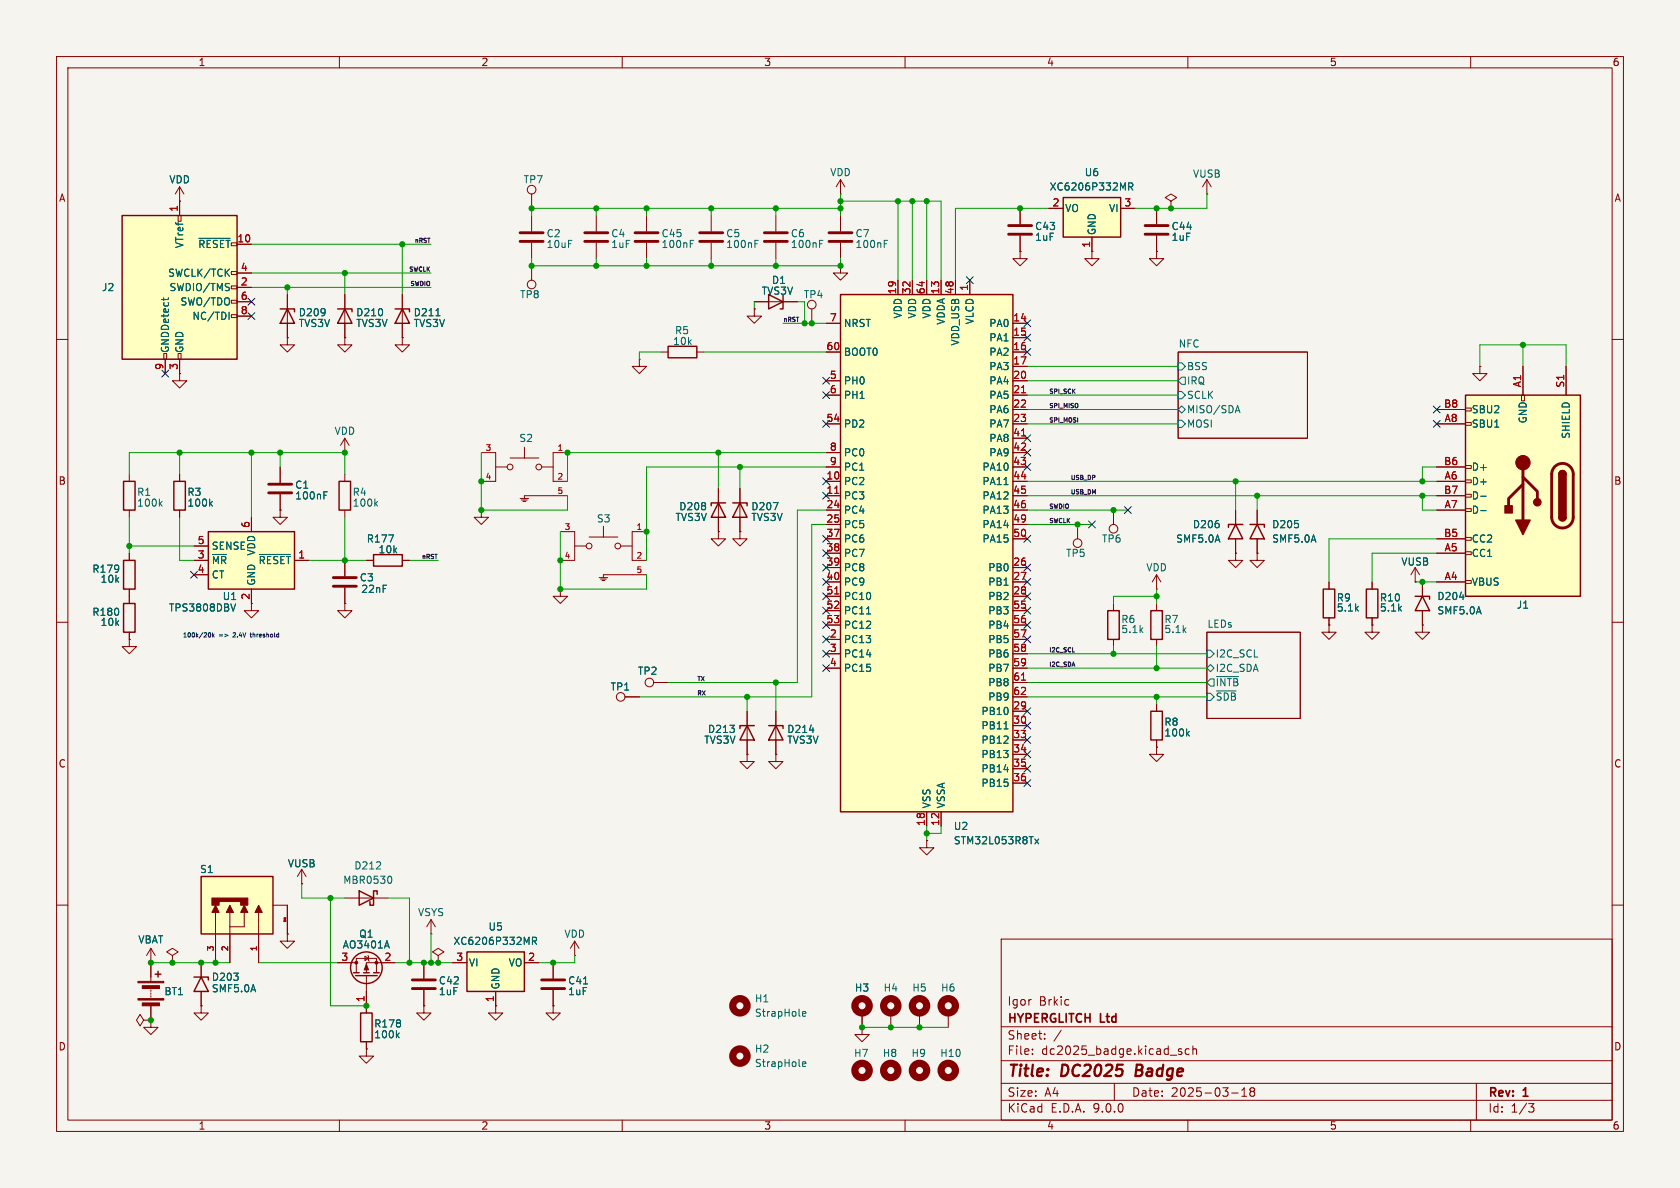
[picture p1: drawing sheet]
<svg xmlns="http://www.w3.org/2000/svg" width="297mm" height="210mm" viewBox="0 0 297 210" stroke-linecap="round" stroke-linejoin="round" font-family="sans-serif">
<path d="M0 0h297v210h-297z" fill="#f5f4ef" stroke="#f5f4ef" stroke-width=".18"/>
<g fill="none" stroke="#840000" stroke-width=".18">
<path d="M10 10h277v190h-277zM12 12h273v186h-273zM60 10v2M110 10v2M160 10v2M210 10v2M260 10v2M10 60h2M113 63.5v1.3h1.3l-1.3 1.2-1.2-1.2h1.2M113 63.5h.1M208.3 62.2h22.8v15.3h-22.8zM285 60h2"/>
<path d="M10 110h2M213.4 111.8h16.5v15.2h-16.5zM285 110h2M10 160h2M50.8 165.1v1.3h1.3l-1.3 1.2-1.3-1.2h1.3M50.8 165.1h.1M59.7 170.2h3.3M63 172v-2.6h3.5v2.6M64.5 169l.7 .4-.7 .4zM64.8 172.5v5.3M65 168.9l.2 .1v.8l.1 .1M69.8 170.2h-5v1.8"/>
<path d="M74.9 170.2v2.8M74.9 175v2.8M177 166h108v32h-108zM285 160h2M60 198v2M110 198v2M160 198v2M177 194.5h108M177 191.5h108M177 187.5h108M177 181.5h108M182.5 186.3v.1"/>
<path d="M182.5 185.5v.1M184.7 183.6v.1M184.7 182.8v.1M187.6 182.1l-1.3 2M197 191.5v3M208.3 185.7l.7 .4-.3 .3-.4-.1M208.9 185.5l-.4-.1-.2 .2M210 198v2M210.2 185.5l-.4-.1-.3 .3v.4l.2 .2h.5M210.9 185.5l.2-.1 .4 .1v.9M210.9 184.9v1.5M217.7 193.2h1.2"/>
<path d="M219.5 193.8h.9M219.5 192.7l.5-.4v1.5M221.2 192.9l-.2 .3v.5l.2 .1 .5-.1 .1-.2-.1-.4-.2-.2M221.2 192.9l-.2-.2 .2-.4 .5 .1 .1 .2-.3 .3M221.2 192.9h.3M260 198v2M261 191.5v6.5M270.2 195.1h1l-.5 .6 .4 .1 .1 .5-.3 .3h-.4"/>
</g>
<path d="M201 188.2l-.3 2h.8" fill="none" stroke="#840000" stroke-width=".4"/>
<g fill="none" stroke="#006464" stroke-width=".18">
<path d="M208.3 64.1h.6l.6 .7-.6 .6h-.6zM208.3 74.3h.6l.6 .6-.6 .7h-.6zM208.3 69.2h.6l.6 .7-.6 .6h-.6zM208.9 66.7h.6v1.2h-.6l-.6-.6zM208.9 71.8l.6 .6-.6 .6-.6-.6zM218.5 72.6h.6M218.8 71.7l.4 1.3M213.4 114.9h.6l.6 .7-.6 .6h-.6zM213.4 118.1l.6-.6 .6 .6-.6 .6zM215 119.6h4M213.4 122.6h.6l.6 .6-.6 .6h-.6zM214 120h.6v1.3h-.6l-.6-.6z"/>
<path d="M215 122.1h3.5M68.4 166.3l.4 1.3"/>
</g>
<g fill="none" stroke="#840000" stroke-width=".25">
<path d="M62.5 172h1M62.9 172.5h3.8M64.3 172h1M66 172h1.1"/>
<circle cx="64.8" cy="171.1" r="2.79"/>
</g>
<g fill="#840000" stroke="#840000" stroke-width=".18">
<path d="M64.8 170.4l.4 1.1h-.8z"/>
<circle cx="63" cy="170.2" r=".25"/>
<circle cx="66.5" cy="170.2" r=".25"/>
</g>
<path d="M72.9 173.2h4.1M72.9 174.8h4.1" fill="none" stroke="#840000" stroke-width=".51"/>
<path d="M82.5 168.3h10.2v7h-10.2z" fill="#ffffc2"/>
<path d="M49.5 54.6h2.6v.5M50.8 54.6l1.3 2.6h-2.6zM59.9 85.1h2.1v5.1h-2.1zM66 98h5.1v2.1h-5.1zM27.4 172.2h1M27.9 171.7v1M34.3 172.7h2.5v.5M35.6 172.7l1.2 2.6h-2.5zM63.8 179.1h2v5.1h-2zM82.5 168.3h10.2v7h-10.2z" fill="none" stroke="#840000" stroke-width=".25"/>
<g fill="none" stroke="#840000" stroke-width=".18">
<path d="M94 38.1v2.8M105.4 38.1v2.8M114.3 38.1v2.8M125.7 38.1v2.8M50.8 52.1v7.6M94 42.9v2.8M105.4 42.9v2.8M114.3 42.9v2.8M125.7 42.9v2.8M61 83.8v1.3M61 90.2v1.2M64.8 99.1h1.2"/>
<path d="M71.1 99.1h1.3M26.7 170.2h.1M26.7 167.6v5.9M26.7 175v.3M26.7 175.5v.3M26.7 176v.3M26.7 177.8v2.5M26.7 167.6l-.8 1.3M26.7 167.6l.7 1.3M30.5 168.9l1-.6-1-.7-1 .7 1 .6v1.3M30.5 170.2h.1M35.6 177.8v1.3h1.2l-1.2 1.2-1.3-1.2h1.3"/>
<path d="M35.6 177.8h.1M35.6 170.2v2.5M35.6 175.3v2.5M64.8 177.8v1.3M74.9 177.8v1.3h1.3l-1.3 1.2-1.2-1.2h1.2M74.9 177.8h.1M76.2 165.1h.1M76.2 162.6l-.8 1.2M76.2 162.6l.8 1.2M76.2 162.6v2.5M77.5 168.9l1-.6-1-.7-1 .7 1 .6v1.3M77.5 170.2h.1"/>
<path d="M80 170.2h2.5M87.6 177.8v1.3h1.3l-1.3 1.2-1.2-1.2h1.2M87.6 177.8h.1M87.6 175.3v2.5M92.7 170.2h2.5M26.7 180.3v1.3h1.2l-1.2 1.3-1.3-1.3h1.3M26.7 180.3h.1M64.8 185.4v1.3h1.2l-1.2 1.3-1.3-1.3h1.3M64.8 185.4h.1M64.8 184.2v1.2"/>
</g>
<path d="M122 43.1h.5M122 42.5h.6M133.5 43.1h.4M133.5 42.5h.6M66.4 89l.4 .5M66.8 88.6l-.5 .5M68.7 94.6h.9l-.6 1.2M94.1 166.3h.6l.2-.2-.1-.3-.7-.1v1.2M94.4 166.3l.5 .6M70.2 183l.4 .5M70.6 182.6l-.5 .5" fill="none" stroke="#006464" stroke-width=".18"/>
<g fill="#840000" stroke="#840000" stroke-width=".18">
<path d="M24.4 173.5h4.6v.2h-4.6z"/>
<path d="M24.4 176.5h4.6v.3h-4.6z"/>
<path d="M25.1 174.2h3.1v.6h-3.1z"/>
<path d="M25.1 177.3h3.1v.5h-3.1z"/>
</g>
<path d="M91.9 41.1h4.1M91.9 42.7h4.1M103.4 41.1h4M103.4 42.7h4M112.3 41.1h4M112.3 42.7h4M123.7 41.1h4.1M123.7 42.7h4.1" fill="none" stroke="#840000" stroke-width=".51"/>
<path d="M36.8 94h15.3v10.1h-15.3z" fill="#ffffc2"/>
<path d="M59.7 54.6h2.5v.5M61 54.6l1.2 2.6h-2.5zM135.9 52.1l2.5 1.2-2.5 1.3zM138.4 52.1v2.5h-.5M118.1 61.2h5.1v2h-5.1zM36.8 94h15.3v10.1h-15.3z" fill="none" stroke="#840000" stroke-width=".25"/>
<g fill="none" stroke="#840000" stroke-width=".18">
<path d="M137.2 38.1v2.8M50.8 59.7v1.3h1.3l-1.3 1.2-1.3-1.2h1.3M50.8 59.7h.1M61 59.7v1.3h1.2l-1.2 1.2-1.3-1.2h1.3M61 59.7h.1M61 52.1v7.6M71.1 59.7v1.3h1.3l-1.3 1.2-1.3-1.2h1.3M71.1 59.7h.1M133.3 54.6v1.3h1.3l-1.3 1.3-1.2-1.3h1.2M133.3 54.6h.1M133.3 53.3h7.7M137.2 42.9v2.8"/>
<path d="M143.5 54.6v2.6M116.8 62.2h1.3M123.2 62.2h1.3M34.3 96.5h2.5M34.3 99.1h2.5M44.4 91.4v2.6M49.5 82.6v2.7M49.5 87.4v2.8M52.1 99.1h2.5M34.3 101.6h2.5M44.4 104.1v3.9h1.3l-1.3 1.2-1.2-1.2h1.2"/>
<circle cx="143.5" cy="53.8" r=".76"/>
</g>
<path d="M144.9 43.1h.4M144.9 42.5h.6M45.8 98h5.5M57.3 87.5h.4M57.3 86.9h.6M41.6 106.8l-.4 1.2" fill="none" stroke="#006464" stroke-width=".18"/>
<path d="M135.1 41.1h4.1M135.1 42.7h4.1M47.5 85.6h4.1M47.5 87.1h4.1" fill="none" stroke="#840000" stroke-width=".51"/>
<circle cx="152.4" cy="189.2" r="1.27" fill="none" stroke="#840000" stroke-width="1.3"/>
<path d="M21.6 38.1h20.3v25.4h-20.3z" fill="#ffffc2"/>
<path d="M21.6 38.1h20.3v25.4h-20.3zM21.8 85.1h2.1v5.1h-2.1zM30.7 85.1h2.1v5.1h-2.1z" fill="none" stroke="#840000" stroke-width=".25"/>
<g fill="none" stroke="#840000" stroke-width=".18">
<path d="M31.5 38.1h.5v1h-.5zM31.7 35.6h.1M31.7 33v5.1M31.7 33l-.7 1.3M31.7 33l.8 1.3M40.9 48h1v.5h-1zM40.9 50.5h1v.6h-1zM40.9 53.1h1v.5h-1zM40.9 55.6h1v.5h-1zM41.9 43.2h2.5M41.9 48.3h2.5M41.9 50.8h2.5"/>
<path d="M41.9 53.3h2.5M41.9 55.9h2.5M29 62.5h.5v1h-.5zM29.2 63.5v2.5M31.5 62.5h.5v1h-.5zM31.7 66v1.3h1.3l-1.3 1.3-1.2-1.3h1.2M31.7 66h.1M31.7 63.5v2.5M61 77.5l-.8 1.2M61 77.5l.7 1.2M61 77.5v2.5M22.9 83.8v1.3"/>
<path d="M22.9 90.2v1.2M31.7 83.8v1.3M31.7 90.2v1.2M49.5 90.2v1.2h1.3l-1.3 1.3-1.2-1.3h1.2M49.5 90.2h.1M61 80h.1M222.2 97.8v1.3h1.3l-1.3 1.2-1.2-1.2h1.2M222.2 97.8h.1M250.2 102.9h.1M250.2 100.3l-.8 1.3M250.2 100.3l.8 1.3M250.2 100.3v2.6"/>
<path d="M251.5 110.5v1.3h1.2l-1.2 1.2-1.3-1.2h1.3M251.5 110.5h.1"/>
</g>
<path d="M28.9 52.6v.5M29.8 52.6l-.1 .3M35.2 42.1h5.5M40.5 55.2v1.3M28.3 89l.4 .5M28.7 88.6l-.5 .5M37.2 89l.3 .5M37.5 88.6l-.4 .5" fill="none" stroke="#006464" stroke-width=".18"/>
<path d="M148.6 52.1h30.5v91.4h-30.5z" fill="#ffffc2"/>
<path d="M148.6 52.1h30.5v91.4h-30.5zM218.4 92.7l1.3 2.6h-2.5zM219.7 92.7h-2.5v.5M195.8 108h2.1v5h-2.1zM203.5 108h2v5h-2zM250.2 105.4h2.5v.5M251.5 105.4l1.2 2.6h-2.5zM203.5 125.7h2v5.1h-2z" fill="none" stroke="#840000" stroke-width=".25"/>
<g fill="none" stroke="#840000" stroke-width=".18">
<path d="M146 57.2h2.6M158.7 49.5v2.6M161.3 49.5v2.6M163.8 49.5v2.6M166.4 49.5v2.6M168.9 49.5v2.6M171.4 49.5v2.6M179.1 57.2h2.5M179.1 59.7h2.5M193 44.5v1.2h1.3l-1.3 1.3-1.2-1.3h1.2M193 44.5h.1M146 62.2h2.6"/>
<path d="M146 67.3h2.6M146 69.9h2.6M146 74.9h2.6M179.1 62.2h2.5M179.1 67.3h2.5M179.1 69.9h2.5M179.1 74.9h2.5M179.1 64.8h2.5M179.1 72.4h2.5M179.1 77.5h2.5M146 80h2.6M146 82.6h2.6"/>
<path d="M146 85.1h2.6M146 87.6h2.6M146 90.2h2.6M146 92.7h2.6M146 95.3h2.6M146 97.8h2.6M179.1 80h2.5M179.1 82.6h2.5M179.1 85.1h2.5M179.1 87.6h2.5M179.1 90.2h2.5M179.1 92.7h2.5"/>
<path d="M179.1 95.3h2.5M190.5 92.7v2.6M196.8 90.2v2.5M218.4 97.8v1.3h1.3l-1.3 1.2-1.2-1.2h1.2M218.4 97.8h.1M218.4 90.2v2.5M218.4 95.3v2.5M146 100.3h2.6M146 102.9h2.6M146 105.4h2.6M146 108h2.6M146 110.5h2.6"/>
<path d="M146 113h2.6M146 115.6h2.6M146 118.1h2.6M179.1 100.3h2.5M179.1 102.9h2.5M179.1 105.4h2.5M179.1 108h2.5M179.1 110.5h2.5M179.1 113h2.5M179.1 115.6h2.5M179.1 118.1h2.5M196.8 106.7v1.3"/>
<path d="M196.8 113v1.3M204.5 104.1h.1M204.5 101.6v2.5M204.5 106.7v1.3M204.5 113v1.3M204.5 101.6l-.8 1.3M204.5 101.6l.7 1.3M251.5 102.9v2.5M251.5 108v2.5M179.1 120.7h2.5M179.1 123.2h2.5M179.1 125.7h2.5"/>
<path d="M179.1 128.3h2.5M179.1 130.8h2.5M179.1 133.4h2.5M179.1 135.9h2.5M179.1 138.4h2.5M204.5 132.1v1.3h1.2l-1.2 1.2-1.3-1.2h1.3M204.5 132.1h.1M204.5 124.5v1.2M204.5 130.8v1.3M163.8 143.5v2.6M166.4 143.5v2.6"/>
<circle cx="190.5" cy="96" r=".76"/>
<circle cx="196.8" cy="93.5" r=".76"/>
</g>
<path d="M180.6 69.4h.7M180.6 77.1h.7M147.6 87.2h.7M147.6 105h.7M180.6 120.2h.7" fill="none" stroke="#a90000" stroke-width=".18"/>
<path d="M177.5 85.7h.7M153.2 108.5h.7M258 105.6h.8M177.5 128.8h.7M209.9 129.6l.4 .5M210.3 129.3l-.5 .5M183 148.3l.6 .9M183.6 148.3l-.6 .9" fill="none" stroke="#006464" stroke-width=".18"/>
<path d="M188 34.9h10.1v7h-10.1z" fill="#ffffc2"/>
<path d="M188 34.9h10.1v7h-10.1zM221 92.7h2.5v.5M222.2 92.7l1.3 2.6h-2.5z" fill="none" stroke="#840000" stroke-width=".25"/>
<g fill="none" stroke="#840000" stroke-width=".18">
<path d="M94 34.3v2.5M148.6 34.3h.1M148.6 31.8l-.8 1.2M148.6 31.8l.8 1.2M148.6 31.8v2.5M148.6 38.1v2.8M180.3 36.8v2.8M185.4 36.8h2.6M198.1 36.8h2.6M204.5 36.8v2.8M207 35.6l1-.7-1-.6-1 .6 1 .7v1.2M207 36.8h.1"/>
<path d="M213.4 34.3h.1M213.4 31.8l-.8 1.2M213.4 31.8l.7 1.2M213.4 31.8v2.5M148.6 47v1.3h1.3l-1.3 1.2-1.3-1.2h1.3M148.6 47h.1M148.6 42.9v2.8M180.3 44.5v1.2h1.3l-1.3 1.3-1.2-1.3h1.2M180.3 44.5h.1M180.3 41.7v2.8M193 41.9v2.6M204.5 44.5v1.2h1.2l-1.2 1.3-1.3-1.3h1.3"/>
<path d="M204.5 44.5h.1M204.5 41.7v2.8M222.2 90.2v2.5M222.2 95.3v2.5M163.8 148.6v1.3h1.3l-1.3 1.2-1.2-1.2h1.2M163.8 148.6h.1M152.4 179.1v2.5M157.5 179.1v2.5M162.6 179.1v2.5M167.6 179.1v2.5M25.4 180.3l-.6-1-.7 1 .7 1.1 .6-1.1h1.3M26.7 180.3h.1"/>
<path d="M152.4 181.6v1.3h1.3l-1.3 1.3-1.3-1.3h1.3M152.4 181.6h.1"/>
<circle cx="94" cy="33.5" r=".76"/>
</g>
<path d="M199.5 33l.6-.1 .2-.1-.1-.3-.7-.2v1.3M199.8 33l.5 .6M156.3 43.1h.4M156.3 42.5h.6" fill="none" stroke="#006464" stroke-width=".18"/>
<path d="M178.3 39.9h4.1M202.4 39.9h4.1M146.6 41.1h4M146.6 42.7h4M178.3 41.4h4.1M202.4 41.4h4.1" fill="none" stroke="#840000" stroke-width=".51"/>
<g fill="none" stroke="#840000" stroke-width="1.3">
<circle cx="152.4" cy="177.8" r="1.27"/>
<circle cx="157.5" cy="177.8" r="1.27"/>
<circle cx="162.6" cy="177.8" r="1.27"/>
<circle cx="167.6" cy="177.8" r="1.27"/>
<circle cx="157.5" cy="189.2" r="1.27"/>
<circle cx="162.6" cy="189.2" r="1.27"/>
<circle cx="167.6" cy="189.2" r="1.27"/>
</g>
<path d="M259.1 69.9h20.3v35.5h-20.3z" fill="#ffffc2"/>
<g fill="none" stroke="#840000" stroke-width=".18">
<path d="M254 74.9h5.1M254 72.4h5.1M259.1 74.7h1v.5h-1zM259.1 72.1h1v.5h-1zM261.6 64.8v1.2h1.3l-1.3 1.3-1.3-1.3h1.3M261.6 64.8h.1M269 69.9h.5v1h-.5zM269.2 64.8v5.1M276.9 64.8v5.1M254 97.8h5.1M254 95.3h5.1M254 90.2h5.1"/>
<path d="M254 87.6h5.1M254 85.1h5.1M254 82.6h5.1M259.1 97.5h1v.5h-1zM259.1 95h1v.5h-1zM259.1 89.9h1v.5h-1zM259.1 87.4h1v.5h-1zM259.1 84.8h1v.5h-1zM259.1 82.3h1v.5h-1zM234.9 110.5v1.3h1.3l-1.3 1.2-1.2-1.2h1.2M234.9 110.5h.1M234.9 102.9v1.2"/>
<path d="M234.9 109.2v1.3M242.6 110.5v1.3h1.2l-1.2 1.2-1.3-1.2h1.3M242.6 110.5h.1M242.6 102.9v1.2M242.6 109.2v1.3M254 102.9h5.1M259.1 102.6h1v.5h-1zM101.6 168.9h.1M101.6 166.4l-.8 1.2M101.6 166.4l.8 1.2M101.6 166.4v2.5"/>
</g>
<path d="M259.1 69.9h20.3v35.5h-20.3zM275.6 91.4a.64 .64 0 0 0 .6 .7 .64 .64 0 0 0 .7-.7M275.6 83.8a.64 .64 0 0 1 .6-.6 .64 .64 0 0 1 .7 .6M233.9 104.1h2.1v5.1h-2.1zM241.6 104.1h2v5.1h-2z" fill="none" stroke="#840000" stroke-width=".25"/>
<path d="M269.2 85.6l-2.5 2.5v1.3M269.2 84.3l2.6 2.6v1.2M269.2 81.8v10.1M274.9 82.5a1.91 1.91 0 0 1 2-.4 1.91 1.91 0 0 1 1.2 1.7v7.6a1.91 1.91 0 0 1-1.9 1.9 1.91 1.91 0 0 1-1.9-1.9v-7.7l.2-.7z" fill="none" stroke="#840000" stroke-width=".51"/>
<g fill="#840000" stroke="#840000" stroke-width=".25">
<path d="M275.6 83.8h1.3v7.6h-1.3z"/>
<path d="M275.6 91.4h1.3a.64 .64 0 0 1-.7 .7 .64 .64 0 0 1-.6-.7z"/>
<path d="M275.8 83.4a.64 .64 0 0 1 .7-.2 .64 .64 0 0 1 .4 .6h-1.3z"/>
<path d="M268 91.9h2.5l-1.3 2.6z"/>
<path d="M266.1 89.4h1.2v1.3h-1.2z"/>
<circle cx="271.8" cy="88.8" r=".63"/>
</g>
<circle cx="269.2" cy="81.8" r="1.27" fill="#840000" stroke="#840000" stroke-width=".18"/>
<path d="M261.8 90.3h.9M261.8 87.7h.9" fill="none" stroke="#006464" stroke-width=".18"/>
<path d="M35.6 154.9h12.7v10.2h-12.7z" fill="#ffffc2"/>
<g fill="none" stroke="#840000" stroke-width=".25">
<path d="M69.8 54.6h2.6v.5M71.1 54.6l1.3 2.6h-2.6zM21.8 99.1h2.1v5h-2.1zM127 88.9l1.3 2.5h-2.6zM128.3 88.9h-2.6v.5M129.5 88.9h2.6v.5M130.8 88.9l1.3 2.5h-2.6zM21.8 106.7h2.1v5.1h-2.1zM132.1 128.3l1.2 2.5h-2.5zM133.3 128.3h-2.5v.5M135.9 128.3h2.5v.5M137.2 128.3l1.2 2.5h-2.5z"/>
<path d="M35.6 154.9h12.7v10.2h-12.7zM63.5 157.5l2.5 1.3-2.5 1.2zM66.7 158.1v-.6h-.7v2.5h-.6v-.6"/>
</g>
<g fill="#840000" stroke="#840000" stroke-width=".18">
<path d="M37.5 158.8h6.3v1.2h-1.3v-.6h-3.8v.6h-1.2z"/>
<path d="M45.7 160l.7 1.3h-1.3z"/>
<path d="M43.2 160l.6 1.3h-1.3z"/>
<path d="M40.6 160l.7 1.3h-1.3z"/>
<path d="M38.1 160l.6 1.3h-1.2z"/>
</g>
<g fill="none" stroke="#840000" stroke-width=".18">
<path d="M31.7 35.6h.1M31.7 35.6v2.5M180.3 36.8v2.8M185.4 36.8h2.6M198.1 36.8h2.6M204.5 36.8v2.8M207 36.8h.1M41.9 53.3h2.5M41.9 43.2h2.5M41.9 48.3h2.5M41.9 50.8h2.5M41.9 55.9h2.5"/>
<path d="M50.8 59.7h.1M50.8 52.1v2.5M50.8 57.2v2.5M61 59.7h.1M61 52.1v2.5M61 57.2v2.5M71.1 59.7h.1M71.1 52.1v7.6M94 47v2.5M133.3 54.6h.1M133.3 53.3h2.6M138.4 53.3h2.6"/>
<path d="M146 57.2h2.6M148.6 47h.1M158.7 49.5v2.6M161.3 49.5v2.6M163.8 49.5v2.6M166.4 49.5v2.6M168.9 49.5v2.6M171.4 49.5v2.6M179.1 57.2h2.5M179.1 59.7h2.5M180.3 44.5h.1M180.3 41.7v2.8"/>
<path d="M193 44.5h.1M193 41.9v2.6M204.5 44.5h.1M204.5 41.7v2.8M29.2 63.5v2.5M31.7 66h.1M31.7 63.5v2.5M92.7 79.1v1.9M146 74.9h2.6M146 62.2h2.6M146 67.3h2.6M146 69.9h2.6"/>
<path d="M179.1 74.9h2.5M179.1 72.4h2.5M179.1 62.2h2.5M179.1 67.3h2.5M179.1 69.9h2.5M179.1 64.8h2.5M179.1 77.5h2.5M254 74.9h5.1M254 72.4h5.1M261.6 64.8h.1M269.2 64.8v5.1M276.9 64.8v5.1"/>
<path d="M22.9 97.8v1.3M31.7 83.8v1.3M31.7 90.2v1.2M34.3 96.5h2.5M34.3 99.1h2.5M44.4 91.4v2.6M49.5 90.2h.1M49.5 82.6v2.7M49.5 87.4v2.8M52.1 99.1h2.5M61 99.1v2.8M64.8 99.1h1.2"/>
<path d="M71.1 99.1h1.3M85.1 90.2v1.2h1.3l-1.3 1.3-1.3-1.3h1.3M85.1 90.2h.1M85.1 80h2.5v5.1h-2.5M87.6 82.6h2.1M90.2 81h5M91.9 88.1h1.6M92.2 88.4h1M92.5 88.6h.5M95.8 82.6h2M99.1 94h2.5v5.1h-2.5M100.3 80h-2.5v5.1h2.5"/>
<path d="M100.3 87.6h-7.6v.5M101.6 96.5h2M104.1 94.9h5.1M106.7 93v1.9M109.7 96.5h2.1M114.3 94h-2.5v5.1h2.5M127 94v1.3h1.3l-1.3 1.2-1.3-1.2h1.3M127 94h.1M127 86.4v7.6M130.8 94v1.3h1.3l-1.3 1.2-1.3-1.2h1.3M130.8 94h.1M130.8 86.4v7.6"/>
<path d="M146 82.6h2.6M146 87.6h2.6M146 80h2.6M146 85.1h2.6M146 97.8h2.6M146 95.3h2.6M146 90.2h2.6M146 92.7h2.6M179.1 82.6h2.5M179.1 87.6h2.5M179.1 80h2.5M179.1 85.1h2.5"/>
<path d="M179.1 95.3h2.5M179.1 90.2h2.5M179.1 92.7h2.5M218.4 97.8h.1M218.4 90.2v2.5M218.4 95.3v2.5M222.2 97.8h.1M222.2 90.2v2.5M222.2 95.3v2.5M254 82.6h5.1M254 87.6h5.1M254 85.1h5.1"/>
<path d="M254 97.8h5.1M254 95.3h5.1M254 90.2h5.1M22.9 113v1.3h1.2l-1.2 1.3-1.3-1.3h1.3M22.9 113h.1M22.9 104.1v2.6M22.9 111.8v1.2M34.3 101.6h2.5M44.4 104.1v2.6M61 106.7v1.3h1.2l-1.2 1.2-1.3-1.2h1.3M61 106.7h.1M61 103.9v2.8"/>
<path d="M99.1 104.1v1.3h1.2l-1.2 1.3-1.3-1.3h1.3M99.1 104.1h.1M105.9 102.1h1.5M106.2 102.4h1M106.4 102.6h.5M114.3 101.6h-7.6v.5M146 102.9h2.6M146 100.3h2.6M146 105.4h2.6M146 108h2.6M146 110.5h2.6M146 113h2.6"/>
<path d="M146 115.6h2.6M146 118.1h2.6M179.1 102.9h2.5M179.1 100.3h2.5M179.1 105.4h2.5M179.1 108h2.5M179.1 110.5h2.5M179.1 113h2.5M179.1 115.6h2.5M179.1 118.1h2.5M234.9 110.5h.1M234.9 102.9v1.2"/>
<path d="M234.9 109.2v1.3M242.6 110.5h.1M242.6 102.9v1.2M242.6 109.2v1.3M250.2 102.9h.1M251.5 110.5h.1M251.5 102.9v2.5M251.5 108v2.5M254 102.9h5.1M110.5 123.2h2.5M115.6 120.7h2.5M132.1 133.4v1.2h1.2l-1.2 1.3-1.3-1.3h1.3"/>
<path d="M132.1 133.4h.1M132.1 125.7v7.7M137.2 133.4v1.2h1.2l-1.2 1.3-1.3-1.3h1.3M137.2 133.4h.1M137.2 125.7v7.7M179.1 120.7h2.5M179.1 123.2h2.5M179.1 125.7h2.5M179.1 128.3h2.5M179.1 130.8h2.5M179.1 133.4h2.5M179.1 135.9h2.5"/>
<path d="M179.1 138.4h2.5M204.5 132.1h.1M204.5 124.5v1.2M204.5 130.8v1.3M53.3 156.2h.1M53.3 153.7l-.7 1.2M53.3 153.7l.8 1.2M53.3 153.7v2.5M61 158.8h7.6M163.8 148.6h.1M163.8 143.5v2.6M166.4 143.5v2.6"/>
<path d="M26.7 170.2h.1M26.7 170.2v2.5M26.7 177.8v2.5M30.5 170.2h.1M35.6 177.8h.1M35.6 170.2v2.5M35.6 175.3v2.5M38.1 161.3v8.9M40.6 161.3v8.9M43.2 161.3v2.5h-2.6M45.7 161.3v8.9M48.3 160h2.5v5.1"/>
<path d="M50.8 165.1h.1M59.7 170.2h2.5M64.8 175.3v3.8M67.3 170.2h2.5M74.9 177.8h.1M74.9 170.2v2.8M74.9 175v2.8M77.5 170.2h.1M80 170.2h2.5M87.6 177.8h.1M87.6 175.3v2.5M92.7 170.2h2.5"/>
<path d="M97.8 177.8v1.3h1.3l-1.3 1.2-1.3-1.2h1.3M97.8 177.8h.1M97.8 170.2v2.8M97.8 175v2.8M152.4 179.1v2.5M26.7 180.3h.1M64.8 185.4h.1M64.8 184.2v1.2M152.4 181.6h.1"/>
<circle cx="94" cy="50.3" r=".76"/>
<circle cx="90.2" cy="82.6" r=".51"/>
<circle cx="95.3" cy="82.6" r=".51"/>
<circle cx="104.1" cy="96.5" r=".51"/>
<circle cx="109.2" cy="96.5" r=".51"/>
<circle cx="109.7" cy="123.2" r=".76"/>
<circle cx="114.8" cy="120.6" r=".76"/>
</g>
<path d="M180.6 69.4h.7M180.6 77.1h.7M147.6 87.2h.7M147.6 105h.7M180.6 120.2h.7M50.5 162.2v.2M50.5 162.3h-.3l.1 .1" fill="none" stroke="#a90000" stroke-width=".18"/>
<g fill="none" stroke="#006464" stroke-width=".18">
<path d="M199.5 33l.6-.1 .2-.1-.1-.3-.7-.2v1.3M199.8 33l.5 .6M28.9 52.6v.5M29.8 52.6l-.1 .3M35.2 42.1h5.5M40.5 55.2v1.3M77.1 55.8h.7M37.2 89l.3 .5M37.5 88.6l-.4 .5M45.8 98h5.5M57.3 87.5h.4M57.3 86.9h.6"/>
<path d="M68.7 94.6h.9l-.6 1.2M136.7 88.8h.8l-.5 1.3M177.5 85.7h.7M261.8 90.3h.9M261.8 87.7h.9M41.6 106.8l-.4 1.2M153.2 108.5h.7M258 105.6h.8M143.1 129.1h.8M177.5 128.8h.7M209.9 129.6l.4 .5M210.3 129.3l-.5 .5"/>
<path d="M69 154.9a.79 .79 0 0 1 0 1.3M183 148.3l.6 .9M183.6 148.3l-.6 .9M68.4 166.3l.4 1.3M94.1 166.3h.6l.2-.2-.1-.3-.7-.1v1.2M94.4 166.3l.5 .6M103.2 173.9h.7M141.9 179.2l.6-.1-.1-.2-.4-.1-.1 .2v.6h.5M70.2 183l.4 .5M70.6 182.6l-.5 .5M141.9 188.1l.6-.1-.1-.2-.4-.1-.1 .2v.6h.5"/>
</g>
<g fill="none" stroke="#840000" stroke-width="1.3">
<circle cx="130.8" cy="177.8" r="1.27"/>
<circle cx="130.8" cy="186.7" r="1.27"/>
</g>
<path d="M58.9 102.1h4.1M58.9 103.6h4.1M95.8 173.2h4M95.8 174.8h4" fill="none" stroke="#840000" stroke-width=".51"/>
<g fill="none" stroke="#009600" stroke-width=".18">
<path d="M105.4 36.8v1.3M114.3 36.8v1.3M125.7 36.8v1.3M137.2 36.8v1.3M148.6 36.8h-54.6v1.3M148.6 35.6h17.8v13.9M148.6 34.3v3.8M158.7 35.6v13.9M161.3 35.6v13.9M163.8 35.6v13.9M185.4 36.8h-16.5v12.7M213.4 34.3v2.5h-12.7"/>
<path d="M44.4 48.3h31.8M44.4 43.2h31.8M44.4 50.8h31.8M50.8 50.8v1.3M61 48.3v3.8M71.1 43.2v8.9M94 45.7v1.3h54.6v-1.3M105.4 45.7v1.3M114.3 45.7v1.3M125.7 45.7v1.3M133.3 53.3v1.3M137.2 45.7v1.3"/>
<path d="M138.4 57.2h7.6M141 53.3h1.2v3.9M116.8 62.2h-3.8v1.3M124.5 62.2h21.5M181.6 74.9h26.7M181.6 72.4h26.7M181.6 64.8h26.7M181.6 69.9h26.7M181.6 67.3h26.7M261.6 64.8v-3.8h15.3v3.8M269.2 61v3.8M22.9 83.8v-3.8h38.1v3.8"/>
<path d="M22.9 91.4v6.4M22.9 96.5h11.4M31.7 91.4v7.7h2.6M31.7 80v3.8M44.4 80v11.4M49.5 80v2.6M54.6 99.1h10.2M61 91.4v7.7M72.4 99.1h5.1M85.1 80v10.2h15.2v-2.6M99.1 94v10.1h15.2v-2.5M127 80v6.4"/>
<path d="M130.8 82.6v3.8M146 90.2h-5v30.5h-22.9M146 92.7h-2.5v30.5h-30.5M146 82.6h-31.7v16.5M146 80h-45.7v5.1M181.6 90.2h17.8M181.6 92.7h11.4M181.6 87.6h72.4M181.6 85.1h72.4M218.4 85.1v5.1M222.2 87.6v2.6M251.5 87.6v2.6h2.5"/>
<path d="M254 82.6h-2.5v2.5M254 97.8h-11.4v5.1M254 95.3h-19.1v7.6M181.6 118.1h31.8M181.6 115.6h31.8M196.8 114.3v1.3M204.5 104.1v2.6M204.5 114.3v3.8M204.5 105.4h-7.7v1.3M250.2 102.9h3.8M132.1 123.2v2.5M137.2 120.7v5"/>
<path d="M181.6 123.2h31.8M181.6 120.7h31.8M204.5 123.2v1.3M53.3 156.2v2.6h7.7M58.4 158.8v19h6.4M68.6 158.8h3.8v11.4M163.8 146.1v2.5M166.4 146.1v1.2h-2.6M26.7 170.2h13.9M45.7 170.2h14M69.8 170.2h10.2M76.2 165.1v5.1"/>
<path d="M101.6 168.9v1.3h-6.4M152.4 181.6h15.2"/>
</g>
<g fill="none" stroke="#000084" stroke-width=".18">
<path d="M43.8 55.3l1.3 1.2M43.8 52.7l1.3 1.2M45.1 55.3l-1.3 1.2M45.1 52.7l-1.3 1.2M170.8 48.9l1.3 1.2M172.1 48.9l-1.3 1.2M181 59.1l1.2 1.2M181 56.5l1.2 1.3M182.2 59.1l-1.2 1.2M182.2 56.5l-1.2 1.3M28.6 65.4l1.2 1.2M29.8 65.4l-1.2 1.2"/>
<path d="M145.4 69.2l1.3 1.3M145.4 74.3l1.3 1.2M145.4 66.7l1.3 1.2M146.7 69.2l-1.3 1.3M146.7 74.3l-1.3 1.2M146.7 66.7l-1.3 1.2M181 79.4l1.2 1.2M181 76.9l1.2 1.2M181 61.6l1.2 1.2M182.2 79.4l-1.2 1.2M182.2 76.9l-1.2 1.2M182.2 61.6l-1.2 1.2"/>
<path d="M253.4 71.8l1.2 1.2M253.4 74.3l1.2 1.2M254.6 71.8l-1.2 1.2M254.6 74.3l-1.2 1.2M145.4 97.2l1.3 1.2M145.4 87l1.3 1.2M145.4 84.5l1.3 1.2M145.4 99.7l1.3 1.2M145.4 94.6l1.3 1.3M146.7 97.2l-1.3 1.2M146.7 87l-1.3 1.2M146.7 84.5l-1.3 1.2"/>
<path d="M146.7 99.7l-1.3 1.2M146.7 94.6l-1.3 1.3M181 94.6l1.2 1.3M181 99.7l1.2 1.2M181 81.9l1.2 1.3M182.2 94.6l-1.2 1.3M182.2 99.7l-1.2 1.2M182.2 81.9l-1.2 1.3M192.4 92.1l1.2 1.2M193.6 92.1l-1.2 1.2M198.8 89.6l1.2 1.2M200 89.6l-1.2 1.2"/>
<path d="M33.7 101l1.2 1.2M34.9 101l-1.2 1.2M145.4 117.5l1.3 1.2M145.4 102.3l1.3 1.2M145.4 104.8l1.3 1.2M145.4 112.4l1.3 1.2M145.4 107.3l1.3 1.3M145.4 109.9l1.3 1.2M145.4 115l1.3 1.2M146.7 115l-1.3 1.2M146.7 112.4l-1.3 1.2M146.7 117.5l-1.3 1.2"/>
<path d="M146.7 102.3l-1.3 1.2M146.7 104.8l-1.3 1.2M146.7 107.3l-1.3 1.3M146.7 109.9l-1.3 1.2M181 112.4l1.2 1.2M181 109.9l1.2 1.2M181 102.3l1.2 1.2M181 107.3l1.2 1.3M181 104.8l1.2 1.2M182.2 107.3l-1.2 1.3M182.2 112.4l-1.2 1.2M182.2 109.9l-1.2 1.2"/>
<path d="M182.2 102.3l-1.2 1.2M182.2 104.8l-1.2 1.2M181 127.7l1.2 1.2M181 130.2l1.2 1.2M181 125.1l1.2 1.2M181 135.3l1.2 1.2M181 132.7l1.2 1.3M181 137.8l1.2 1.2M182.2 127.7l-1.2 1.2M182.2 130.2l-1.2 1.2M182.2 125.1l-1.2 1.2M182.2 135.3l-1.2 1.2"/>
<path d="M182.2 132.7l-1.2 1.3M182.2 137.8l-1.2 1.2"/>
</g>
<path d="M36.9 111.9h.2M37.1 111.9h.1M37.2 111.9a.37 .37 0 0 1 .1 .4 .37 .37 0 0 1-.4 .3M37.6 111.9v.7M37.7 112.3l.2 .3M37.9 112.1l-.3 .3M41.2 111.9h.1M41.6 112.2l-.4 .4h.4M44.2 112.1h.3M44.3 111.9v.6l.2 .1" fill="none" stroke="#0000c2" stroke-width=".18"/>
<g fill="#009600" stroke="#009600" stroke-width=".18">
<circle cx="137.2" cy="47" r=".46"/>
<circle cx="125.7" cy="47" r=".46"/>
<circle cx="130.8" cy="82.6" r=".46"/>
<circle cx="127" cy="80" r=".46"/>
<circle cx="105.4" cy="47" r=".46"/>
<circle cx="85.1" cy="85.1" r=".46"/>
<circle cx="94" cy="47" r=".46"/>
<circle cx="99.1" cy="104.1" r=".46"/>
<circle cx="100.3" cy="80" r=".46"/>
<circle cx="99.1" cy="99.1" r=".46"/>
<circle cx="137.2" cy="120.7" r=".46"/>
<circle cx="132.1" cy="123.2" r=".46"/>
<circle cx="61" cy="80" r=".46"/>
<circle cx="85.1" cy="90.2" r=".46"/>
<circle cx="114.3" cy="94" r=".46"/>
<circle cx="97.8" cy="170.2" r=".46"/>
<circle cx="22.9" cy="96.5" r=".46"/>
<circle cx="30.5" cy="170.2" r=".46"/>
<circle cx="35.6" cy="170.2" r=".46"/>
<circle cx="38.1" cy="170.2" r=".46"/>
<circle cx="61" cy="99.1" r=".46"/>
<circle cx="142.2" cy="57.2" r=".46"/>
<circle cx="143.5" cy="57.2" r=".46"/>
<circle cx="49.5" cy="80" r=".46"/>
<circle cx="50.8" cy="50.8" r=".46"/>
<circle cx="44.4" cy="80" r=".46"/>
<circle cx="31.7" cy="80" r=".46"/>
<circle cx="61" cy="48.3" r=".46"/>
<circle cx="71.1" cy="43.2" r=".46"/>
<circle cx="64.8" cy="177.8" r=".46"/>
<circle cx="58.4" cy="158.8" r=".46"/>
<circle cx="77.5" cy="170.2" r=".46"/>
<circle cx="74.9" cy="170.2" r=".46"/>
<circle cx="72.4" cy="170.2" r=".46"/>
<circle cx="76.2" cy="170.2" r=".46"/>
<circle cx="26.7" cy="180.3" r=".46"/>
<circle cx="26.7" cy="170.2" r=".46"/>
<circle cx="114.3" cy="47" r=".46"/>
<circle cx="105.4" cy="36.8" r=".46"/>
<circle cx="114.3" cy="36.8" r=".46"/>
<circle cx="137.2" cy="36.8" r=".46"/>
<circle cx="125.7" cy="36.8" r=".46"/>
<circle cx="94" cy="36.8" r=".46"/>
<circle cx="157.5" cy="181.6" r=".46"/>
<circle cx="152.4" cy="181.6" r=".46"/>
<circle cx="163.8" cy="147.3" r=".46"/>
<circle cx="162.6" cy="181.6" r=".46"/>
<circle cx="148.6" cy="36.8" r=".46"/>
<circle cx="148.6" cy="35.6" r=".46"/>
<circle cx="148.6" cy="47" r=".46"/>
<circle cx="218.4" cy="85.1" r=".46"/>
<circle cx="222.2" cy="87.6" r=".46"/>
<circle cx="251.5" cy="85.1" r=".46"/>
<circle cx="251.5" cy="87.6" r=".46"/>
<circle cx="251.5" cy="102.9" r=".46"/>
<circle cx="269.2" cy="61" r=".46"/>
<circle cx="190.5" cy="92.7" r=".46"/>
<circle cx="204.5" cy="105.4" r=".46"/>
<circle cx="204.5" cy="118.1" r=".46"/>
<circle cx="196.8" cy="115.6" r=".46"/>
<circle cx="204.5" cy="123.2" r=".46"/>
<circle cx="196.8" cy="90.2" r=".46"/>
<circle cx="163.8" cy="35.6" r=".46"/>
<circle cx="158.7" cy="35.6" r=".46"/>
<circle cx="161.3" cy="35.6" r=".46"/>
<circle cx="204.5" cy="36.8" r=".46"/>
<circle cx="207" cy="36.8" r=".46"/>
<circle cx="180.3" cy="36.8" r=".46"/>
</g>
<g font-size="2.8" fill="#840000">
<text x="178" y="190.9">Title:</text>
<text x="187.7" y="190.9">DC2025</text>
<text x="201.6" y="190.9">Badge</text>
</g>
<g font-size="2.1" fill="#840000">
<text x="178" y="178">Igor</text>
<text x="183.7" y="178">Brkic</text>
<text x="178" y="184">Sheet:</text>
<text x="178" y="181.2">HYPERGLITCH</text>
<text x="194.6" y="181.2">Ltd</text>
<text x="178" y="186.7">File:</text>
<text x="184.1" y="186.7">dc2025_badge.kicad_sch</text>
<text x="178" y="196.9">KiCad</text>
<text x="178" y="194.1">Size:</text>
<text x="184.7" y="194.1">A4</text>
<text x="185.7" y="196.9">E.D.A.</text>
<text x="193.3" y="196.9">9.0.0</text>
<text x="200" y="194.1">Date:</text>
<text x="207" y="194.1">2025-03-18</text>
<text x="263" y="194.3">Rev:</text>
<text x="263" y="196.9">Id:</text>
<text x="267.1" y="196.9">1/3</text>
<text x="269.4" y="194.3">1</text>
</g>
<g font-size="1.8" fill="#840000">
<text x="35" y="11.9">1</text>
<text x="85" y="11.9">2</text>
<text x="135" y="11.9">3</text>
<text x="185" y="11.9">4</text>
<text x="235" y="11.9">5</text>
<text x="285" y="11.9">6</text>
<text x="10.3" y="35.9">A</text>
<text x="285.3" y="35.9">A</text>
<text x="10.3" y="85.9">B</text>
<text x="285.3" y="85.9">B</text>
<text x="44.2" y="106.1" transform="rotate(-90 44.2 106.1)">2</text>
<text x="10.3" y="135.9">C</text>
<text x="285.3" y="135.9">C</text>
<text x="10.3" y="185.9">D</text>
<text x="285.3" y="185.9">D</text>
<text x="35" y="199.9">1</text>
<text x="85" y="199.9">2</text>
<text x="135" y="199.9">3</text>
<text x="185" y="199.9">4</text>
<text x="235" y="199.9">5</text>
<text x="285" y="199.9">6</text>
</g>
<g font-size="1.8" fill="#006464">
<text x="29.8" y="32.6">VDD</text>
<text x="92.5" y="32.6">TP7</text>
<text x="146.7" y="31.3">VDD</text>
<text x="185.5" y="33.9">XC6206P332MR</text>
<text x="191.7" y="31.3">U6</text>
<text x="210.8" y="31.6">VUSB</text>
<text x="182.9" y="40.9">C43</text>
<text x="188.2" y="37.7">VO</text>
<text x="193.9" y="41.7" transform="rotate(-90 193.9 41.7)">GND</text>
<text x="196" y="37.7">VI</text>
<text x="207" y="40.9">C44</text>
<text x="32.6" y="44" transform="rotate(-90 32.6 44)">VTref</text>
<text x="34.9" y="44">~{RESET}</text>
<text x="96.5" y="42.1">C2</text>
<text x="96.5" y="44">10uF</text>
<text x="108" y="42.1">C4</text>
<text x="108" y="44">1uF</text>
<text x="116.8" y="44">100nF</text>
<text x="116.8" y="42.1">C45</text>
<text x="128.3" y="42.1">C5</text>
<text x="128.3" y="44">100nF</text>
<text x="139.7" y="42.1">C6</text>
<text x="139.7" y="44">100nF</text>
<text x="151.1" y="42.1">C7</text>
<text x="151.1" y="44">100nF</text>
<text x="182.9" y="42.8">1uF</text>
<text x="207" y="42.8">1uF</text>
<text x="17.9" y="51.7">J2</text>
<text x="29.6" y="49.1">SWCLK/TCK</text>
<text x="29.9" y="51.7">SWDIO/TMS</text>
<text x="91.8" y="52.9">TP8</text>
<text x="134.6" y="52.3">TVS3V</text>
<text x="136.4" y="50.4">D1</text>
<text x="142" y="52.9">TP4</text>
<text x="31.8" y="54.2">SWO/TDO</text>
<text x="33.9" y="56.7">NC/TDI</text>
<text x="52.7" y="56.1">D209</text>
<text x="52.7" y="58">TVS3V</text>
<text x="62.9" y="56.1">D210</text>
<text x="62.9" y="58">TVS3V</text>
<text x="73" y="56.1">D211</text>
<text x="73" y="58">TVS3V</text>
<text x="119.2" y="59.3">R5</text>
<text x="149.1" y="58">NRST</text>
<text x="159.6" y="56.4" transform="rotate(-90 159.6 56.4)">VDD</text>
<text x="162.2" y="56.4" transform="rotate(-90 162.2 56.4)">VDD</text>
<text x="164.7" y="56.4" transform="rotate(-90 164.7 56.4)">VDD</text>
<text x="167.2" y="57.5" transform="rotate(-90 167.2 57.5)">VDDA</text>
<text x="172.3" y="57.4" transform="rotate(-90 172.3 57.4)">VLCD</text>
<text x="174.8" y="58">PA0</text>
<text x="30.1" y="62.5" transform="rotate(-90 30.1 62.5)">GNDDetect</text>
<text x="32.6" y="62.5" transform="rotate(-90 32.6 62.5)">GND</text>
<text x="118.9" y="61.2">10k</text>
<text x="149.1" y="63.1">BOOT0</text>
<text x="169.8" y="61.2" transform="rotate(-90 169.8 61.2)">VDD_USB</text>
<text x="174.8" y="60.6">PA1</text>
<text x="174.8" y="63.1">PA2</text>
<text x="174.8" y="65.6">PA3</text>
<text x="208.3" y="61.5">NFC</text>
<text x="209.7" y="65.6">BSS</text>
<text x="149.1" y="68.2">PH0</text>
<text x="149.1" y="70.7">PH1</text>
<text x="174.8" y="68.2">PA4</text>
<text x="174.8" y="70.7">PA5</text>
<text x="209.7" y="68.2">IRQ</text>
<text x="209.7" y="70.7">SCLK</text>
<text x="59" y="77.1">VDD</text>
<text x="149.1" y="75.8">PD2</text>
<text x="174.8" y="73.3">PA6</text>
<text x="174.8" y="75.8">PA7</text>
<text x="209.7" y="73.3">MISO/SDA</text>
<text x="209.7" y="75.8">MOSI</text>
<text x="260.1" y="75.8">SBU1</text>
<text x="260.1" y="73.3">SBU2</text>
<text x="270.1" y="74.9" transform="rotate(-90 270.1 74.9)">GND</text>
<text x="277.7" y="77.7" transform="rotate(-90 277.7 77.7)">SHIELD</text>
<text x="91.7" y="78.3">S2</text>
<text x="149.1" y="80.9">PC0</text>
<text x="149.1" y="83.4">PC1</text>
<text x="173.6" y="83.4">PA10</text>
<text x="174.8" y="78.3">PA8</text>
<text x="174.8" y="80.9">PA9</text>
<text x="260.1" y="83.4">D+</text>
<text x="24.1" y="87.9">R1</text>
<text x="24.1" y="89.8">100k</text>
<text x="33" y="87.9">R3</text>
<text x="33" y="89.8">100k</text>
<text x="52.1" y="86.6">C1</text>
<text x="52.1" y="88.5">100nF</text>
<text x="62.2" y="87.9">R4</text>
<text x="62.2" y="89.8">100k</text>
<text x="149.1" y="86">PC2</text>
<text x="149.1" y="88.5">PC3</text>
<text x="173.6" y="86">PA11</text>
<text x="173.6" y="88.5">PA12</text>
<text x="260.1" y="88.5">D-</text>
<text x="260.1" y="86">D+</text>
<text x="105.4" y="92.6">S3</text>
<text x="119.3" y="92.3">TVS3V</text>
<text x="120" y="90.4">D208</text>
<text x="132.7" y="90.4">D207</text>
<text x="132.7" y="92.3">TVS3V</text>
<text x="149.1" y="91">PC4</text>
<text x="149.1" y="93.6">PC5</text>
<text x="173.6" y="91">PA13</text>
<text x="173.6" y="93.6">PA14</text>
<text x="210.8" y="93.6">D206</text>
<text x="224.8" y="93.6">D205</text>
<text x="260.1" y="91">D-</text>
<text x="16.2" y="101.4">R179</text>
<text x="37.3" y="97.4">SENSE</text>
<text x="37.3" y="99.9">~{MR}</text>
<text x="45.3" y="98.3" transform="rotate(-90 45.3 98.3)">VDD</text>
<text x="45.6" y="99.9">~{RESET}</text>
<text x="64.7" y="96.1">R177</text>
<text x="66.8" y="98">10k</text>
<text x="149.1" y="96.1">PC6</text>
<text x="149.1" y="98.7">PC7</text>
<text x="149.1" y="101.2">PC8</text>
<text x="173.6" y="96.1">PA15</text>
<text x="174.6" y="101.2">PB0</text>
<text x="188.4" y="98.7">TP5</text>
<text x="194.7" y="96.1">TP6</text>
<text x="202.6" y="101.2">VDD</text>
<text x="207.8" y="96.1">SMF5.0A</text>
<text x="224.8" y="96.1">SMF5.0A</text>
<text x="247.6" y="100.2">VUSB</text>
<text x="260.1" y="98.7">CC1</text>
<text x="260.1" y="96.1">CC2</text>
<text x="17.7" y="103.2">10k</text>
<text x="37.3" y="102.5">CT</text>
<text x="39.3" y="106.3">U1</text>
<text x="45.3" y="103.6" transform="rotate(-90 45.3 103.6)">GND</text>
<text x="63.5" y="103">C3</text>
<text x="63.8" y="105">22nF</text>
<text x="149.1" y="103.7">PC9</text>
<text x="149.1" y="106.3">PC10</text>
<text x="174.6" y="103.7">PB1</text>
<text x="174.6" y="106.3">PB2</text>
<text x="236.2" y="106.5">R9</text>
<text x="243.8" y="106.5">R10</text>
<text x="254" y="106.3">D204</text>
<text x="260.1" y="103.7">VBUS</text>
<text x="268" y="107.8">J1</text>
<text x="16.2" y="109.1">R180</text>
<text x="17.7" y="110.8">10k</text>
<text x="29.8" y="108.3">TPS3808DBV</text>
<text x="149.1" y="108.8">PC11</text>
<text x="149.1" y="111.4">PC12</text>
<text x="149.1" y="113.9">PC13</text>
<text x="174.6" y="108.8">PB3</text>
<text x="174.6" y="111.4">PB4</text>
<text x="174.6" y="113.9">PB5</text>
<text x="198.1" y="110.3">R6</text>
<text x="198.1" y="112.1">5.1k</text>
<text x="205.7" y="110.3">R7</text>
<text x="205.7" y="112.1">5.1k</text>
<text x="213.4" y="111">LEDs</text>
<text x="236.2" y="108.3">5.1k</text>
<text x="243.8" y="108.3">5.1k</text>
<text x="254" y="108.8">SMF5.0A</text>
<text x="112.7" y="119.5">TP2</text>
<text x="149.1" y="116.4">PC14</text>
<text x="149.1" y="119">PC15</text>
<text x="174.6" y="116.4">PB6</text>
<text x="174.6" y="119">PB7</text>
<text x="214.8" y="116.4">I2C_SCL</text>
<text x="214.8" y="119">I2C_SDA</text>
<text x="107.8" y="122.3">TP1</text>
<text x="174.6" y="121.5">PB8</text>
<text x="174.6" y="124.1">PB9</text>
<text x="214.8" y="121.5">~{INTB}</text>
<text x="214.8" y="124.1">~{SDB}</text>
<text x="124.4" y="131.7">TVS3V</text>
<text x="125.1" y="129.8">D213</text>
<text x="139.1" y="129.8">D214</text>
<text x="139.1" y="131.7">TVS3V</text>
<text x="173.4" y="126.6">PB10</text>
<text x="173.4" y="129.1">PB11</text>
<text x="173.4" y="131.7">PB12</text>
<text x="205.7" y="128.5">R8</text>
<text x="205.7" y="130.4">100k</text>
<text x="173.4" y="134.2">PB13</text>
<text x="173.4" y="136.8">PB14</text>
<text x="164.7" y="143" transform="rotate(-90 164.7 143)">VSS</text>
<text x="167.2" y="143" transform="rotate(-90 167.2 143)">VSSA</text>
<text x="173.4" y="139.3">PB15</text>
<text x="168.5" y="149.5">STM32L053R8Tx</text>
<text x="168.5" y="146.9">U2</text>
<text x="35.3" y="154.5">S1</text>
<text x="50.8" y="153.5">VUSB</text>
<text x="62.5" y="153.9">D212</text>
<text x="60.6" y="156.4">MBR0530</text>
<text x="24.4" y="167">VBAT</text>
<text x="60.5" y="167.9">AO3401A</text>
<text x="63.4" y="166">Q1</text>
<text x="73.8" y="162.2">VSYS</text>
<text x="80.1" y="167.2">XC6206P332MR</text>
<text x="86.3" y="164.7">U5</text>
<text x="99.7" y="166">VDD</text>
<text x="37.3" y="173.6">D203</text>
<text x="82.8" y="171">VI</text>
<text x="89.8" y="171">VO</text>
<text x="29" y="176.1">BT1</text>
<text x="37.3" y="175.6">SMF5.0A</text>
<text x="77.5" y="176.1">1uF</text>
<text x="77.5" y="174.2">C42</text>
<text x="88.5" y="175" transform="rotate(-90 88.5 175)">GND</text>
<text x="100.3" y="176.1">1uF</text>
<text x="100.3" y="174.2">C41</text>
<text x="133.4" y="179.9">StrapHole</text>
<text x="133.4" y="177.4">H1</text>
<text x="151" y="175.5">H3</text>
<text x="156.1" y="175.5">H4</text>
<text x="161.2" y="175.5">H5</text>
<text x="166.3" y="175.5">H6</text>
<text x="66" y="181.8">R178</text>
<text x="66" y="183.7">100k</text>
<text x="133.4" y="188.8">StrapHole</text>
<text x="133.4" y="186.3">H2</text>
<text x="150.9" y="187">H7</text>
<text x="156" y="187">H8</text>
<text x="161" y="187">H9</text>
<text x="166.1" y="187">H10</text>
</g>
<g font-size="1.8" fill="#a90000">
<text x="31.5" y="37.5" transform="rotate(-90 31.5 37.5)">1</text>
<text x="186" y="36.6">2</text>
<text x="198.7" y="36.6">3</text>
<text x="41.9" y="42.9">10</text>
<text x="192.8" y="43.9" transform="rotate(-90 192.8 43.9)">1</text>
<text x="42.5" y="48">4</text>
<text x="42.5" y="50.5">2</text>
<text x="42.5" y="53.1">6</text>
<text x="158.5" y="52.1" transform="rotate(-90 158.5 52.1)">19</text>
<text x="161" y="52.1" transform="rotate(-90 161 52.1)">32</text>
<text x="163.6" y="52.1" transform="rotate(-90 163.6 52.1)">64</text>
<text x="166.1" y="52.1" transform="rotate(-90 166.1 52.1)">13</text>
<text x="168.7" y="52.1" transform="rotate(-90 168.7 52.1)">48</text>
<text x="171.2" y="51.5" transform="rotate(-90 171.2 51.5)">1</text>
<text x="42.5" y="55.6">8</text>
<text x="146.6" y="56.9">7</text>
<text x="179" y="56.9">14</text>
<text x="179" y="59.4">15</text>
<text x="29" y="65.5" transform="rotate(-90 29 65.5)">9</text>
<text x="31.5" y="65.5" transform="rotate(-90 31.5 65.5)">3</text>
<text x="146" y="62">60</text>
<text x="179" y="62">16</text>
<text x="179" y="64.5">17</text>
<text x="146.6" y="67.1">5</text>
<text x="146.6" y="69.6">6</text>
<text x="179" y="67.1">20</text>
<text x="179" y="69.6">21</text>
<text x="269" y="68.6" transform="rotate(-90 269 68.6)">A1</text>
<text x="276.6" y="68.6" transform="rotate(-90 276.6 68.6)">S1</text>
<text x="146" y="74.7">54</text>
<text x="179" y="72.1">22</text>
<text x="179" y="74.7">23</text>
<text x="179" y="77.2">41</text>
<text x="255.2" y="72.1">B8</text>
<text x="255.3" y="74.7">A8</text>
<text x="146.6" y="79.8">8</text>
<text x="146.6" y="82.3">9</text>
<text x="179" y="79.8">42</text>
<text x="179" y="82.3">43</text>
<text x="255.2" y="82.3">B6</text>
<text x="146" y="84.8">10</text>
<text x="146" y="87.4">11</text>
<text x="146" y="89.9">24</text>
<text x="179" y="84.8">44</text>
<text x="179" y="87.4">45</text>
<text x="179" y="89.9">46</text>
<text x="255.2" y="87.4">B7</text>
<text x="255.3" y="89.9">A7</text>
<text x="255.3" y="84.8">A6</text>
<text x="44.2" y="93.4" transform="rotate(-90 44.2 93.4)">6</text>
<text x="146" y="92.5">25</text>
<text x="146" y="95">37</text>
<text x="179" y="92.5">49</text>
<text x="179" y="95">50</text>
<text x="255.2" y="95">B5</text>
<text x="34.9" y="96.3">5</text>
<text x="34.9" y="98.8">3</text>
<text x="34.9" y="101.3">4</text>
<text x="52.6" y="98.8">1</text>
<text x="146" y="97.5">38</text>
<text x="146" y="100.1">39</text>
<text x="179" y="100.1">26</text>
<text x="255.3" y="97.5">A5</text>
<text x="146" y="102.6">40</text>
<text x="146" y="105.2">51</text>
<text x="146" y="107.7">52</text>
<text x="179" y="102.6">27</text>
<text x="179" y="105.2">28</text>
<text x="179" y="107.7">55</text>
<text x="255.3" y="102.6">A4</text>
<text x="146" y="110.2">53</text>
<text x="146.6" y="112.8">2</text>
<text x="179" y="110.2">56</text>
<text x="179" y="112.8">57</text>
<text x="146.6" y="115.3">3</text>
<text x="146.6" y="117.9">4</text>
<text x="179" y="115.3">58</text>
<text x="179" y="117.9">59</text>
<text x="179" y="120.4">61</text>
<text x="179" y="122.9">62</text>
<text x="179" y="125.5">29</text>
<text x="179" y="128">30</text>
<text x="179" y="130.6">33</text>
<text x="179" y="133.1">34</text>
<text x="179" y="135.6">35</text>
<text x="179" y="138.2">36</text>
<text x="163.6" y="146.1" transform="rotate(-90 163.6 146.1)">18</text>
<text x="166.1" y="146.1" transform="rotate(-90 166.1 146.1)">12</text>
<text x="60.3" y="169.9">3</text>
<text x="67.9" y="169.9">2</text>
<text x="80.6" y="169.9">3</text>
<text x="93.3" y="169.9">2</text>
<text x="64.5" y="177.2" transform="rotate(-90 64.5 177.2)">1</text>
<text x="87.4" y="177.2" transform="rotate(-90 87.4 177.2)">1</text>
</g>
<g font-size="1.4" fill="#a90000">
<text x="85.7" y="79.8">3</text>
<text x="98.4" y="79.8">1</text>
<text x="85.7" y="84.8">4</text>
<text x="98.4" y="84.8">2</text>
<text x="98.4" y="87.4">5</text>
<text x="99.7" y="93.7">3</text>
<text x="112.4" y="93.7">1</text>
<text x="99.7" y="98.8">4</text>
<text x="112.4" y="98.8">2</text>
<text x="112.4" y="101.3">5</text>
<text x="37.8" y="168.3" transform="rotate(-90 37.8 168.3)">3</text>
<text x="40.4" y="168.3" transform="rotate(-90 40.4 168.3)">2</text>
<text x="45.5" y="168.3" transform="rotate(-90 45.5 168.3)">1</text>
</g>
<g font-size="1.1" fill="#0f0f0f">
<text x="73.1" y="43">nRST</text>
<text x="72.2" y="48.1">SWCLK</text>
<text x="72.4" y="50.6">SWDIO</text>
<text x="138.4" y="56.9">nRST</text>
<text x="185.4" y="69.6">SPI_SCK</text>
<text x="185.4" y="74.7">SPI_MOSI</text>
<text x="185.4" y="72.2">SPI_MISO</text>
<text x="185.4" y="90">SWDIO</text>
<text x="189.2" y="84.9">USB_DP</text>
<text x="189.2" y="87.4">USB_DM</text>
<text x="185.4" y="92.5">SWCLK</text>
<text x="74.4" y="98.9">nRST</text>
<text x="185.4" y="117.9">I2C_SDA</text>
<text x="185.4" y="115.4">I2C_SCL</text>
<text x="123.2" y="123">RX</text>
<text x="123.2" y="120.4">TX</text>
</g>
<g font-size="1.1" fill="#0000c2">
<text x="32.3" y="112.9">100k/20k</text>
<text x="38.8" y="112.9">=&gt;</text>
<text x="41.6" y="112.9">2.4V</text>
<text x="44.9" y="112.9">threshold</text>
</g>
<text font-size=".4" fill="#a90000" x="50.5" y="163.2" transform="rotate(-90 50.5 163.2)">SH1</text>
</svg>
